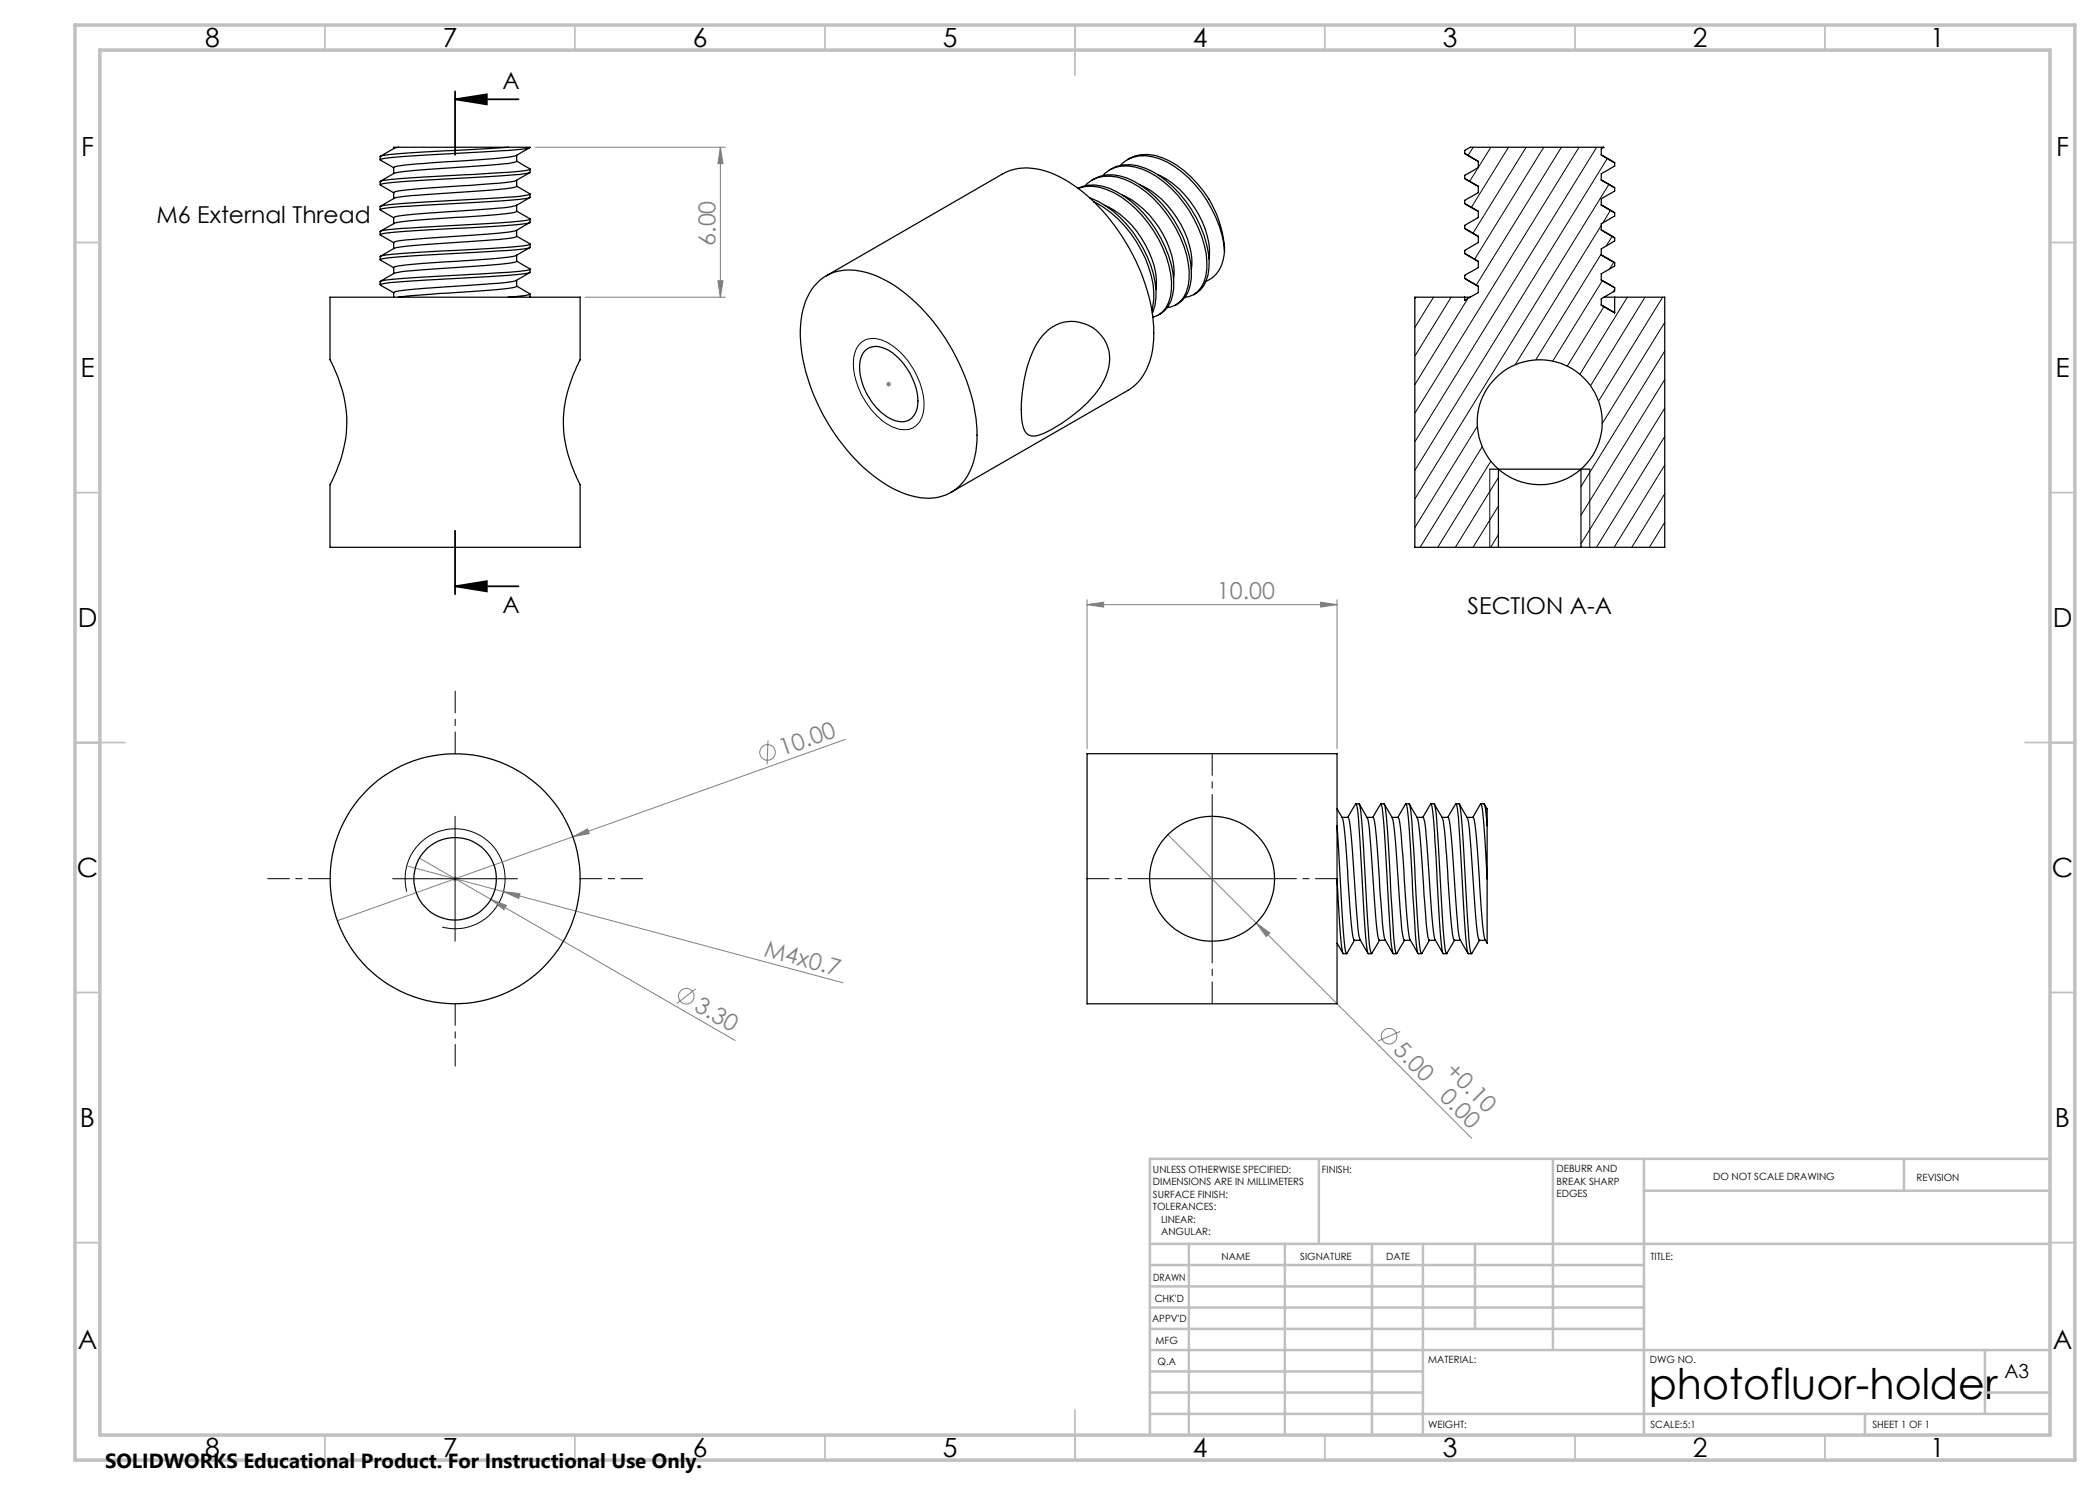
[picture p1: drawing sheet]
<svg xmlns="http://www.w3.org/2000/svg" width="420mm" height="297mm" viewBox="0 0 420 297" stroke-linecap="round" stroke-linejoin="round" font-family="sans-serif">
<g fill="none" stroke="#808080" stroke-width=".2">
<path d="M107 29.5h38.1M144.1 29.5l.5 3.2h-1zM144.1 29.5v29.9M117 59.4h28.1M143.6 56.2h1l-.5 3.2zM177.2 76.8h1M177.4 76.5l.7 .7M177.7 76.3v1M178.1 76.5l-.7 .7M217.4 119.9v29.9M267.4 119.9v29.9M217.4 120.9l3.3-.5v1z"/>
<path d="M217.4 120.9h50M264.1 120.4l3.3 .5-3.3 .5zM153.6 148.1l-.2 4.8M169.1 147.9l-54.5 19.5M81.4 173.2l19.3 5.1M83.9 171.6l63.1 36.5M90.5 175.8h1M90.7 175.4l.7 .7M91 175.3v.9M91.4 175.4l-.7 .7M98.2 179.9l3.1 1.2-.5 .9zM100.7 178.3l3.3 .4-.2 1z"/>
<path d="M100.7 178.3l67.9 18.3M114.6 167.4l2.9-1.6 .4 .9zM114.6 167.4l-47.1 16.7M233.6 166.9l17.6 17.7M139.1 197.8l-3.7 2.9M251.2 184.6l2.8 2-.8 .7zM251.2 184.6l43.1 43M280 206.3l-4.4 1.9"/>
<circle cx="153.5" cy="150.5" r="1.56"/>
<circle cx="137.3" cy="199.2" r="1.55"/>
<circle cx="277.8" cy="207.2" r="1.55"/>
</g>
<path d="M91 19.9l6.4-1v2zM91 19.9h12.7M91 18.3v12.7M91 117.3l6.4-1.1v2.1zM91 106.1v12.7M91 117.3h12.7" fill="none" stroke="#000" stroke-width=".35"/>
<path d="M172 68.7a4.4 4.4 0 0 1 5.4-.2 15.2 15.2 0 0 1 7.3 13.4 4 4 0 0 1-6 3.6 15.1 15.1 0 0 1-7.7-10 7.4 7.4 0 0 1 1-6.8zM298 93.8v15.7M318 93.8v15.7M78.5 175.8h25M81.4 178.3a10 10 0 0 1 8.8-12.5 10 10 0 0 1 10.8 10.8 10 10 0 0 1-12.6 8.8M91 163.3v24.9M229.9 175.8h25M242.4 163.3v24.9" fill="none" stroke="#000" stroke-width=".2"/>
<path d="M91 150.7v-12.5M66 175.7h-12.5M116 175.7h12.5M229.9 175.7h-12.5M242.4 163.2v-12.5M254.9 175.7h12.5M242.4 188.2v12.5M91 200.7v12.5" fill="none" stroke="#000" stroke-width=".2" stroke-dasharray="15.2 1.3 1.3 1.3" stroke-dashoffset="10.9"/>
<g fill="none" stroke="#c0c0c0" stroke-width=".35">
<path d="M65 5v5M115 5v5M165 5v5M215 5v10M265 5v5M315 5v5M365 5v5M15 48.5h5M410 48.5h5M15 98.5h5M410 98.5h5M15 148.5h10"/>
<path d="M405 148.5h10M15 198.5h5M410 198.5h5M15 248.5h5M410 248.5h5M65 287v5M115 287v5M165 287v5M215 282v10M265 287v5M315 287v5M365 287v5"/>
</g>
<g fill="none" stroke="#c0c0c0" stroke-width=".5">
<path d="M263.8 231.8v17M310.6 231.8v38.2M328.8 231.8v55.2M328.8 238.2h81.2M380.8 231.8v6.4M410 231.8h-180v55.2M230 248.8h180M230 257.3h98.8M230 253h98.8M237.8 248.8v38.2M257 248.8v38.2M274.4 248.8v38.2"/>
<path d="M284.6 248.8v38.2M295 248.8v17M230 265.8h98.8M230 261.5h98.8M230 278.5h54.6M230 274.3h54.6M230 270h180M397 278.5h13M397 270v12.8M230 282.8h180M373 282.8v4.2"/>
</g>
<path d="M15 5h400v287h-400zM20 10h390v277h-390z" fill="none" stroke="#c0c0c0" stroke-width=".7"/>
<path d="M298 93.8h20" fill="none" stroke="#000" stroke-width=".25"/>
<path d="M91 19.9l6.4-1v2zM91 117.3l6.4-1.1v2.1z" fill="#000"/>
<g fill="#808080">
<path d="M114.6 167.4l2.9-1.6 .4 .9z"/>
<path d="M251.2 184.6l2.8 2-.8 .7z"/>
<path d="M98.2 179.9l3.1 1.2-.5 .9z"/>
<path d="M100.7 178.3l3.3 .4-.2 1z"/>
<path d="M264.1 120.4l3.3 .5-3.3 .5zM217.4 120.9l3.3-.5v1z"/>
<path d="M144.1 29.5l.5 3.2h-1zM143.6 56.2h1l-.5 3.2z"/>
</g>
<g fill="none" stroke="#000" stroke-width=".25">
<path d="M76.1 37l2.6 1.6M76.1 32l2.6 1.5M79.7 29.5l-.9 .2-2.7 1.6M79.7 29.5h21.9M79.7 29.5h-1v.2M101.6 29.5h4.4l-.1 .1a196.9 196.9 0 0 1-18.7 1.3l-1.9 .1a64.3 64.3 0 0 0-9.2 .9l-.1 .1h.1M101.6 29.5l-16.3 .9a64.3 64.3 0 0 0-9.2 .8l-.1 .8M103.2 31.1a112.6 112.6 0 0 1-15.4 1.4l-1.5 .1a42.6 42.6 0 0 0-7.5 .8l-.1 1.3M103.2 36.1a22.2 22.2 0 0 1-6 .7l-10.9 .8a42.6 42.6 0 0 0-7.5 .8l-.1 1.3M103.3 31l-.1 1.3a79.1 79.1 0 0 1-12.2 1.2l-4.7 .3a44 44 0 0 0-7.5 .9l-2.7 1.6M103.3 36.1v1.1a20 20 0 0 1-6.1 .9l-10.9 .7a35.5 35.5 0 0 0-7.5 .9l-2.7 1.6M103.3 37.2l2.7 1.6-.1 .1a117.5 117.5 0 0 1-14.9 1.2l-5.7 .3a52.3 52.3 0 0 0-9.3 .9v.6"/>
<path d="M103.3 32.2l2.7 1.6-.1 .1a196.9 196.9 0 0 1-18.7 1.4l-1.9 .1a64.3 64.3 0 0 0-9.2 .8l-.1 .7M106 34.5l-2.7 1.6M106 39.5l-2.7 1.6M106 29.5l-2.7 1.6M106 33.8l-.1 .7a117.5 117.5 0 0 1-14.9 1.2l-5.7 .3a52.3 52.3 0 0 0-9.3 .9l.1 .1M106 38.8v.6a29 29 0 0 1-7.5 .9l-13.2 .7a59.5 59.5 0 0 0-9.2 .8l-.1 .1 .1 .1M215.6 37.7a8.1 8.1 0 0 1 7.6 .6 23.3 23.3 0 0 1 11.5 17.9 6.7 6.7 0 0 1-3.1 6.8M215.7 37.7a8.2 8.2 0 0 1 7.1 .9 23.6 23.6 0 0 1 11.5 17.8 8 8 0 0 1-1.8 6l-.9 .6-1.1 .5M217 37.2a6.3 6.3 0 0 1 6.5-1.8 19.2 19.2 0 0 1 10.8 8.8 20.3 20.3 0 0 1 3.5 11.6 5.5 5.5 0 0 1-3.6 5.6l-.8 .1M217.9 39.6a19.4 19.4 0 0 1 9.7 8.4 18.5 18.5 0 0 1 3.4 13.1l-.6 1.5M218.4 36a7.3 7.3 0 0 1 7-.4 23 23 0 0 1 12.4 15.2 10.8 10.8 0 0 1-.7 8.5l-.7 .8-1.2 .9M220.6 35.1a6.2 6.2 0 0 1 6.4-1.7 19.2 19.2 0 0 1 10.8 8.7 21.1 21.1 0 0 1 3.6 11.7 6.3 6.3 0 0 1-2.7 5.1l-1.7 .6"/>
<path d="M221.9 34a7.5 7.5 0 0 1 7-.4 21.8 21.8 0 0 1 11.2 11.7 16.6 16.6 0 0 1 1.5 9.6 5.5 5.5 0 0 1-2.9 4M224.1 33.1a6.4 6.4 0 0 1 6.4-1.7 17.7 17.7 0 0 1 9.8 7.1 23.4 23.4 0 0 1 4.6 11.8M224.5 39a19 19 0 0 1 10.3 14.9l-.1 2M225.5 31.9a7.4 7.4 0 0 1 6.9-.4 21.3 21.3 0 0 1 12.3 16.1l.2 2.7M228 37a17.7 17.7 0 0 1 8.9 9.3 13.2 13.2 0 0 1 1.4 7.5M231.6 35a17.7 17.7 0 0 1 8.8 9.3 13.2 13.2 0 0 1 1.4 7.5M292.9 35.7l2.8 1.6M292.9 30.7l2.8 1.6M292.9 35.7l2.8 1.5v1.3l-2.8 1.6v.6M292.9 30.7v-.6l1.1-.6h26.8l-.5 .3v1.2l2.6 1.6M295.7 32.3v1.2l-2.8 1.6v.6M320.3 31l2.6 1.5"/>
<path d="M320.3 36l2.6 1.5M320.3 36l2.6 1.6M322.9 37.5v.1M322.9 32.5v.1M322.9 37.6v.6l-2.6 1.6v1.2l2.6 1.6M322.9 32.6v.6l-2.6 1.5v1.3M76.1 42l2.6 1.6M76.1 47l2.6 1.5M76.1 52l2.6 1.5M76.1 57l2.6 1.6M103.2 41.1a79.1 79.1 0 0 1-12.2 1.2l-4.7 .3a35.3 35.3 0 0 0-7.6 .9v1.2M103.2 46.1a106.8 106.8 0 0 1-13.8 1.3l-3.1 .2a39.5 39.5 0 0 0-7.5 .8l-.1 1.3"/>
<path d="M103.2 51.1a44.1 44.1 0 0 1-9 1l-7.9 .5a42.6 42.6 0 0 0-7.5 .8l-.1 1.3M103.2 56.1a22.2 22.2 0 0 1-6 .7l-10.9 .8a42.6 42.6 0 0 0-7.5 .8l-.1 1M103.3 41.1v1.2a20 20 0 0 1-6.1 .8l-10.9 .7a37.9 37.9 0 0 0-7.5 .9l-2.7 1.5M103.3 47.3l-.1 .1a133.3 133.3 0 0 1-15.4 1.3l-1.5 .1a44 44 0 0 0-7.5 .9l-2.7 1.6M103.3 51v1.3a42.3 42.3 0 0 1-9.1 1l-7.9 .5a35.5 35.5 0 0 0-7.5 .9l-2.7 1.6M103.3 42.2l2.7 1.6a29 29 0 0 1-7.5 .9l-13.2 .7a59.5 59.5 0 0 0-9.2 .8l-.1 .8M103.3 47.2l2.7 1.6a29 29 0 0 1-7.5 .9l-13.2 .7a64.3 64.3 0 0 0-9.2 .8l-.1 .8M103.3 52.2l2.7 1.6-.1 .1a196.9 196.9 0 0 1-18.7 1.4l-1.9 .1a64.3 64.3 0 0 0-9.2 .8l-.1 .7M103.3 57.2l2.7 1.6-1.1 .3-3.3 .3M103.3 46.1v1.2M103.3 56.1v1.2a20 20 0 0 1-6.1 .8l-9.4 .6-8.1 .7M106 44.5l-2.7 1.6"/>
<path d="M106 49.5l-2.7 1.6M106 54.5l-2.7 1.6M106 43.8v.6a29 29 0 0 1-7.5 .9l-13.2 .7a64.3 64.3 0 0 0-9.2 .8l-.1 .2h.1M106 48.8l-.1 .8a196.9 196.9 0 0 1-18.7 1.3l-1.9 .1a64.3 64.3 0 0 0-9.2 .9l-.1 .1h.1M106 53.8v.7a33.2 33.2 0 0 1-7.5 .8l-13.2 .7a52.3 52.3 0 0 0-9.3 .9l.1 .1M106 58.8v.6M163.4 56.6a9.3 9.3 0 0 1 9.3-2.2 26.2 26.2 0 0 1 13.2 9 40.3 40.3 0 0 1 9.5 22.5 16.3 16.3 0 0 1-2.6 10.3 9.4 9.4 0 0 1-10.5 3 28.2 28.2 0 0 1-14-10.5 38.6 38.6 0 0 1-8.2-21.5 14.5 14.5 0 0 1 3.3-10.6zM165.2 55.2l35.4-20.5a11.3 11.3 0 0 1 10.3 .2 34.3 34.3 0 0 1 14.9 14.7 33.8 33.8 0 0 1 4.8 19.2 11.6 11.6 0 0 1-5 9.3l-35.4 20.4M218.7 40.4a23 23 0 0 1 12.1 18.1v1.4l-.4 2.1M220.9 41.1a18.7 18.7 0 0 1 10.4 14.8l-.1 2M244.9 50.3a6.3 6.3 0 0 1-3.7 5.9M292.9 50.7l2.8 1.6"/>
<path d="M292.9 40.7l2.8 1.6M292.9 45.7l2.8 1.6M292.9 45.7l2.8 1.6v1.2l-2.8 1.6v.6M292.9 40.7l2.8 1.6v1.2l-2.8 1.6v.6M292.9 59.4h1.1M292.9 59.4h-9.9v50.1h16.7M293.2 55.8h.1M293.2 55.8l2.5 1.5M295.7 52.3v1.2l-2.8 1.6v.6l2.8 1.6v1.2l-2.8 1.6v-.7M320.3 41l2.6 1.5M320.3 56l2.6 1.5M320.3 46l2.6 1.5"/>
<path d="M320.3 51l2.6 1.5M320.3 56l2.6 1.6M320.8 59.4h2.1M322.9 57.5v.1M322.9 42.5v.1M322.9 47.5v.1M322.9 52.5v.1M322.9 42.6v.6l-2.6 1.6v1.2l2.6 1.6M322.9 47.6v.6l-2.6 1.6v1.2l2.6 1.6M322.9 52.6v.6l-2.6 1.5v1.3M322.9 57.6v.6l-2.6 1.6v1.2l2.6 1.6M322.9 59.4v3.2"/>
<path d="M322.9 59.4h10.1v50.1h-16.8M66 72v-12.6h50v12.6a28.6 28.6 0 0 0-3.3 12.7 28.9 28.9 0 0 0 3.3 12.2v12.6h-50v-12.6a25.8 25.8 0 0 0 2.7-17.8l-1-3.5-1.7-3.6M173.1 70a3.7 3.7 0 0 1 4.3-.1 12.7 12.7 0 0 1 6.2 10.9 3.3 3.3 0 0 1-4.5 3.4 12.1 12.1 0 0 1-6.9-8.7 5.7 5.7 0 0 1 .9-5.5zM208.5 67.1a7.6 7.6 0 0 1 10-1.6 7.6 7.6 0 0 1 2.7 9.6 21.9 21.9 0 0 1-7.9 8.9 17.1 17.1 0 0 1-6.3 3.2 2.06 2.06 0 0 1-2.4-1.9 27.9 27.9 0 0 1 2.2-15.6zM320.3 61l2.6 1.5M322.9 62.5v.1M299.7 93.8a12.5 12.5 0 0 0 16.5 0M299.7 93.8a12.5 12.5 0 0 1-.8-18 12.5 12.5 0 0 1 18.1 0 12.5 12.5 0 0 1-.8 18M299.7 93.8v15.7M316.2 93.8v15.7M299.7 109.5h16.5M217.4 150.7h50v50.1h-50z"/>
<path d="M267.4 161.8l1.1 1.7a76.8 76.8 0 0 1 1.1 12.3l.3 4.6a44 44 0 0 0 .9 7.6l1.3 .1M267.4 165.1l1 16.4a64.3 64.3 0 0 0 .8 9.1l.2 .1M267.4 175.8l.3 5.7a64.3 64.3 0 0 0 .9 9.1l.7 .1M268.4 163.5h1.2a20 20 0 0 1 .8 6.1l.8 10.8a35.5 35.5 0 0 0 .8 7.6l1.6 2.7M269.6 163.5l1.5-2.7 .2 .1a199.9 199.9 0 0 1 1.3 18.7l.1 1.9a64.3 64.3 0 0 0 .9 9.1l.7 .1M271.2 160.8h.6a29 29 0 0 1 .8 7.4l.8 13.3a51.8 51.8 0 0 0 .8 9.1l.2 .1M271.9 160.8l1.5 2.7a23.2 23.2 0 0 1 .8 6.1l.7 10.8a44 44 0 0 0 .9 7.6l1.3 .1M273.4 163.5h1.2a20 20 0 0 1 .8 6.1l.8 10.8a35.5 35.5 0 0 0 .8 7.6l1.6 2.7M274.6 163.5l1.6-2.7a33.2 33.2 0 0 1 .8 7.4l.7 13.3a51.8 51.8 0 0 0 .9 9.1l.7 .1M276.2 160.8h.6a29 29 0 0 1 .8 7.4l.8 13.3a59.5 59.5 0 0 0 .8 9.1l.2 .1M276.9 160.8l1.5 2.7a80.9 80.9 0 0 1 1.2 12.3l.3 4.6a30.6 30.6 0 0 0 .9 7.7h1.3M278.4 163.5h1.2"/>
<path d="M279.6 163.5l1.6-2.7a29 29 0 0 1 .8 7.4l.8 13.3a59.5 59.5 0 0 0 .8 9.1l.7 .1M279.6 163.5a19 19 0 0 1 .8 6.1l.8 10.8a44 44 0 0 0 .8 7.6l1.6 2.7M281.2 160.8l.7 .1a199.9 199.9 0 0 1 1.3 18.7l.2 1.9a64.3 64.3 0 0 0 .8 9.1l.2 .1M281.9 160.8l1.6 2.7a80.9 80.9 0 0 1 1.1 12.3l.3 4.6a40.7 40.7 0 0 0 .8 7.6l1.4 .1M283.4 163.5l1.3 .1a130.9 130.9 0 0 1 1.4 15.3l.1 1.5a44 44 0 0 0 .8 7.6l1.6 2.7M284.6 163.5l1.6-2.7a27.6 27.6 0 0 1 .8 7.4l.7 13.3a64.3 64.3 0 0 0 .9 9.1l.7 .1M286.2 160.8l.7 .1a199.9 199.9 0 0 1 1.4 18.7l.1 1.9a64.3 64.3 0 0 0 .8 9.1l.2 .1M286.9 160.8l1.6 2.7a27.6 27.6 0 0 1 .7 6.1l.7 10.8a44 44 0 0 0 .9 7.6l1.3 .1M288.4 163.5h1.2a20 20 0 0 1 .8 6.1l.8 10.8a35.5 35.5 0 0 0 .8 7.6l1.6 2.7M289.6 163.5l1.5-2.7 .2 .1a199.9 199.9 0 0 1 1.3 18.7l.1 1.9a64.3 64.3 0 0 0 .9 9.1l.7 .1M291.2 160.8h.6a29 29 0 0 1 .8 7.4l.8 13.3a59.5 59.5 0 0 0 .8 9.1l.2 .1M291.9 160.8l1.5 2.7a23.2 23.2 0 0 1 .8 6.1l.7 10.8a44 44 0 0 0 .9 7.6l.1 .1"/>
<path d="M293.4 163.5h1.2a20 20 0 0 1 .9 6.1l.7 10.8a37.9 37.9 0 0 0 .8 7.6l.4 .7v-12.9M294.6 163.5l1.6-2.7a29 29 0 0 1 .8 7.4l.4 7.6M296.2 160.8l.7 .1 .5 4.2M296.9 160.8l.5 1v3.3M297.4 165.1v10.7M267.4 188.7l1.2 2M270.9 188.1l-1.5 2.6M275.9 188.1l-1.5 2.6M280.9 188.1l-1.5 2.6M285.9 188.1l-1.5 2.6M290.9 188.1l-1.6 2.6M295.9 188.1h1.2"/>
<path d="M295.9 188.1l-1.5 2.6"/>
<circle cx="91" cy="175.8" r="8.3"/>
<circle cx="91" cy="175.8" r="25"/>
<circle cx="242.4" cy="175.7" r="12.5"/>
</g>
<g fill="none" stroke="#000" stroke-width=".2">
<path d="M294.6 29.5l-1 1.6M298.2 29.5l-4.3 6.8M301.7 29.5l-7.4 11.9M305.2 29.5l-10.6 17.1M308.8 29.5l-13.9 22.4M312.3 29.5l-17.1 27.5M315.8 29.5l-32.8 53.2M319.3 29.5l-36.3 58.9M321.5 31.7l-38.5 62.4M321.8 36.9l-38.8 62.9M283.2 59.4l-.2 .4M286.7 59.4l-3.7 6.1"/>
<path d="M290.2 59.4l-7.2 11.8M293.6 59.7l-10.6 17.2M320.3 45.1l-17.3 27.9M320.3 50.8l-13.1 21.2M320.5 56.2l-9.9 16M322.1 42.1l-1.5 2.5M322.4 47.3l-1.2 1.9M322.8 52.5l-.9 1.3M322.9 57.9l-.3 .5M325.5 59.4l-9.5 15.5M329 59.4l-10.9 17.7M332.5 59.4l-12.8 20.8"/>
<path d="M320.8 61.3l-7.4 11.9M333 64.5l-12.6 20.2M333 70.2l-16.8 27.1M333 75.9l-16.8 27.1M295.5 85.2l-12.5 20.3M296.4 89.4l-12.4 20.1M298.2 92.2l-10.7 17.3M299.7 95.5l-8.6 14M333 81.6l-16.8 27.2M333 87.3l-13.7 22.2M333 93l-10.2 16.5M333 98.7l-6.6 10.8"/>
<path d="M299.7 101.2l-5.1 8.3M299.7 106.9l-1.6 2.6M333 104.5l-3.1 5"/>
</g>
<text font-size="8.5" x="329.7" y="279.7">photofluor-holder</text>
<g font-size="5.3">
<text x="41" y="9.5">8</text>
<text x="88.5" y="9.5">7</text>
<text x="138.5" y="9.5">6</text>
<text x="188.5" y="9.5">5</text>
<text x="238.5" y="9.5">4</text>
<text x="288.5" y="9.5">3</text>
<text x="338.5" y="9.5">2</text>
<text x="386" y="9.5">1</text>
<text x="16.2" y="31.2">F</text>
<text x="411.2" y="31.2">F</text>
<text x="16.1" y="75.5">E</text>
<text x="411.1" y="75.5">E</text>
<text x="15.5" y="125.5">D</text>
<text x="410.5" y="125.5">D</text>
<text x="15.4" y="175.5">C</text>
<text x="410.4" y="175.5">C</text>
<text x="16" y="225.5">B</text>
<text x="411" y="225.5">B</text>
<text x="15.5" y="269.7">A</text>
<text x="410.5" y="269.7">A</text>
<text x="41" y="291.5">8</text>
<text x="88.5" y="291.5">7</text>
<text x="138.5" y="291.5">6</text>
<text x="188.5" y="291.5">5</text>
<text x="238.5" y="291.5">4</text>
<text x="288.5" y="291.5">3</text>
<text x="338.5" y="291.5">2</text>
<text x="386" y="291.5">1</text>
</g>
<g font-size="4.7">
<text x="100.5" y="17.8">A</text>
<text x="31.3" y="44.7">M6 External Thread</text>
<text x="100.5" y="122.6">A</text>
<text x="293.5" y="122.8">SECTION A-A</text>
</g>
<g font-size="4.7" fill="#808080">
<text x="143.1" y="49.2" transform="rotate(-90 143.1 49.2)">6.00</text>
<text x="243.4" y="119.9">10.00</text>
<text x="156.5" y="151.2" transform="rotate(-20 156.5 151.2)">10.00</text>
<text x="152.6" y="191.2" transform="rotate(15 152.6 191.2)">M4x0.7</text>
<text x="138.6" y="202" transform="rotate(30 138.6 202)">3.30</text>
<text x="278.4" y="210.3" transform="rotate(45 278.4 210.3)">5.00</text>
<text x="288.9" y="214.4" transform="rotate(45 288.9 214.4)">+0.10</text>
<text x="287.7" y="219.6" transform="rotate(45 287.7 219.6)">0.00</text>
</g>
<text font-size="4.1" x="21" y="293.7">SOLIDWORKS Educational Product. For Instructional Use Only.</text>
<text font-size="3.9" x="400.9" y="275.5">A3</text>
<g font-size="2">
<text x="230.6" y="234.6">UNLESS OTHERWISE SPECIFIED:</text>
<text x="230.6" y="237.1">DIMENSIONS ARE IN MILLIMETERS</text>
<text x="230.6" y="239.6">SURFACE FINISH:</text>
<text x="264.4" y="234.6">FINISH:</text>
<text x="311.3" y="234.5">DEBURR AND</text>
<text x="311.3" y="237">BREAK SHARP</text>
<text x="311.3" y="239.5">EDGES</text>
<text x="342.6" y="236">DO NOT SCALE DRAWING</text>
<text x="383.3" y="236.2">REVISION</text>
<text x="230.6" y="242.1">TOLERANCES:</text>
<text x="232.2" y="244.6">LINEAR:</text>
<text x="232.2" y="247.1">ANGULAR:</text>
<text x="244.3" y="252">NAME</text>
<text x="260" y="251.9">SIGNATURE</text>
<text x="277.2" y="251.9">DATE</text>
<text x="330.1" y="251.9">TITLE:</text>
<text x="230.6" y="256.1">DRAWN</text>
<text x="230.9" y="260.3">CHK'D</text>
<text x="230.4" y="264.4">APPV'D</text>
<text x="231.1" y="268.8">MFG</text>
<text x="231.5" y="273">Q.A</text>
<text x="285.6" y="272.5">MATERIAL:</text>
<text x="330" y="272.5">DWG NO.</text>
<text x="285.6" y="285.5">WEIGHT:</text>
<text x="330.1" y="285.6">SCALE:5:1</text>
<text x="374.5" y="285.6">SHEET 1 OF 1</text>
</g>
</svg>
